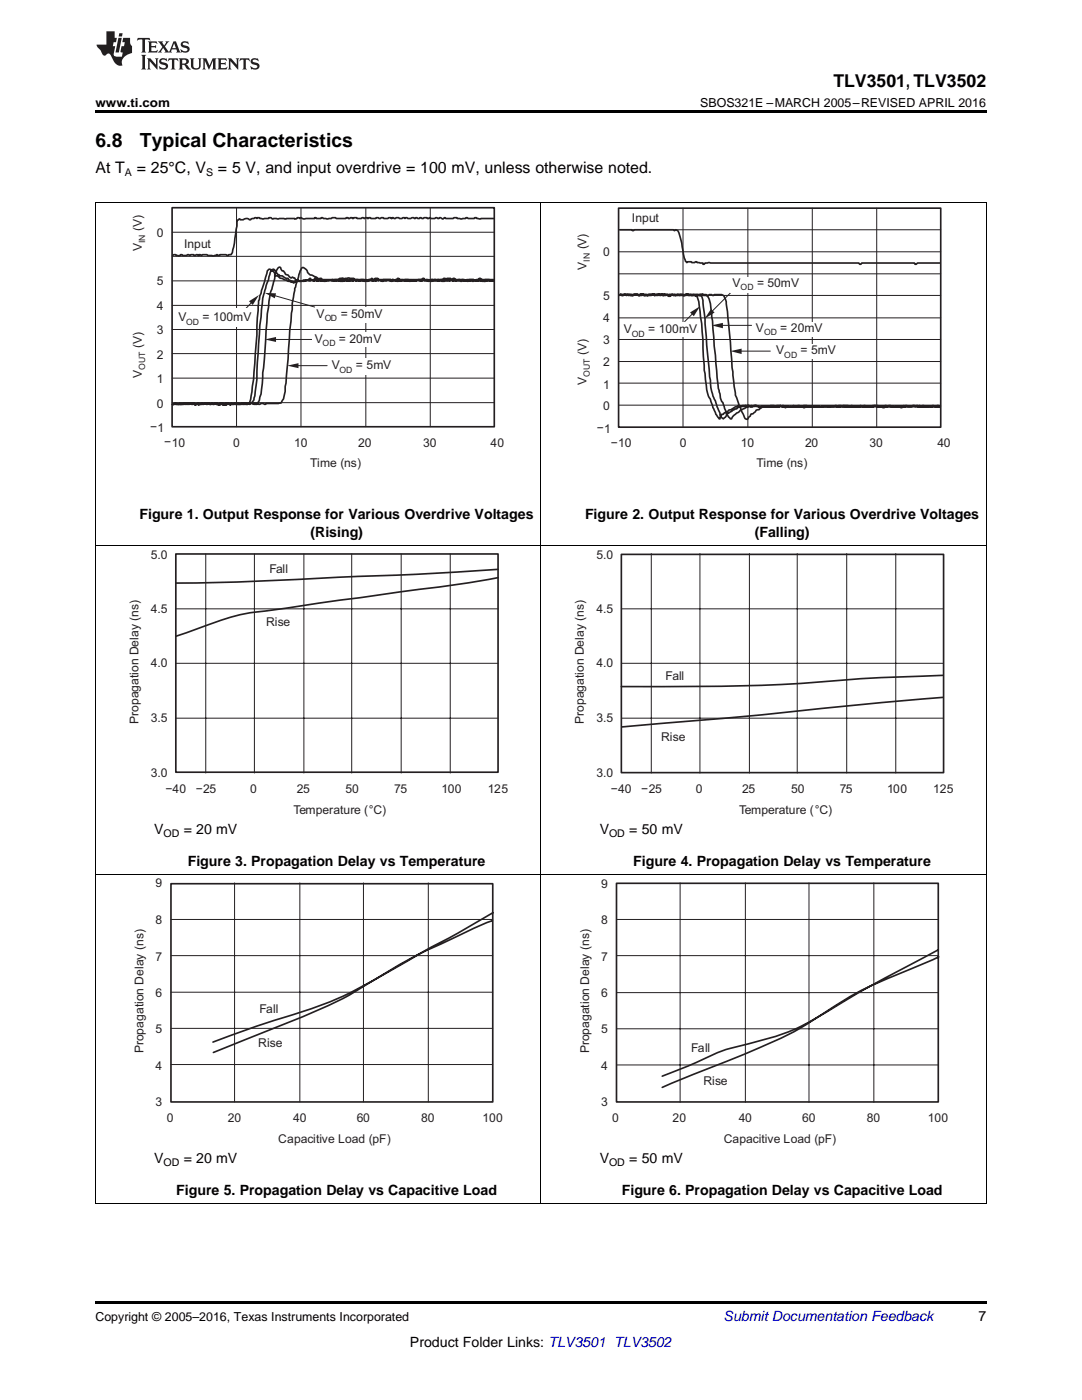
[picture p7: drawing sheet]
<svg xmlns="http://www.w3.org/2000/svg" width="216mm" height="279mm" viewBox="0 0 216 279" stroke-linecap="round" stroke-linejoin="round" font-family="sans-serif">
<path d="M19 259.7h177.8v.5h-177.8z" fill="#000"/>
<path d="M19.1 174.5v65.7M107.9 174.5v65.7M196.8 174.5v65.7M19 240.2h177.8" fill="none" stroke="#000" stroke-width=".2"/>
<path d="M46.5 206.2h5.3v3h-5.3z" fill-rule="evenodd" fill="#fff"/>
<g fill="none" stroke="#241f21" stroke-width=".2">
<path d="M41.1 110.6v43.7M50.8 110.6v43.7M60.6 110.6v43.7M70.2 110.6v43.7M80 110.6v43.7M89.8 110.6v43.7M35.1 121.5h64.3M35.1 132.4h64.3M35.1 143.3h64.3M46.8 176.2v43.7M59.8 176.2v43.7M72.5 176.2v43.7"/>
<path d="M85.5 176.2v43.7M135.7 176.2v43.8M148.7 176.2v43.8M161.4 176.2v43.8M174.4 176.2v43.8M34.1 198h64.2M34.1 183.5h64.2M34.1 190.7h64.2M123 183.5h64.2M123 190.7h64.2M123 198.1h64.2M34.1 205.2h64.2"/>
<path d="M34.1 212.5h64.2M123 205.3h64.2M123 212.5h64.2"/>
</g>
<path d="M35.1 110.6h64.3v43.5h-64.3zM99.4 115.3a383.2 383.2 0 0 1-22.3 3.2l-21 3a57.1 57.1 0 0 0-11.2 2l-9.8 3.5M99.4 113.6l-15.2 1-16.7 .6a602.2 602.2 0 0 1-32.4 1.2M34.1 176.4h64.2v43.5h-64.2zM123 176.3h64.2v43.6h-64.2zM98.2 183.7l-2.5 1.1-4.4 2a138.3 138.3 0 0 0-21.6 11.8 260.9 260.9 0 0 1-24.1 10.2l-3 1.2M98.3 182.2l-6.9 4a254.1 254.1 0 0 0-15.8 8.9 77 77 0 0 1-20.2 8.3l-5.9 2-7 2.6M187.2 189.6l-2.2 1.1a305.2 305.2 0 0 0-22.9 12.9 48.2 48.2 0 0 1-13.9 5 39.9 39.9 0 0 0-10 3.8l-6.1 2.4M187.3 191l-6.9 2.9a75.5 75.5 0 0 0-18.2 9.7 93.3 93.3 0 0 1-16.9 8.1l-13.2 5.3" fill="none" stroke="#241f21" stroke-width=".33"/>
<path d="M19.1 108.9v65.7M107.9 108.9v65.7M196.8 108.9v65.7M19 174.5h177.8" fill="none" stroke="#000" stroke-width=".2"/>
<g fill="#fff">
<path d="M134.7 144.7h5.6v3.2h-5.6z" fill-rule="evenodd"/>
<path d="M134.3 133.4h5.4v3h-5.4z" fill-rule="evenodd"/>
</g>
<path d="M34.3 41.5h64.3v43.7h-64.3zM53.7 53.7l.8 .4 .2 .3 .1 .5 .5 .2a1.1 1.1 0 0 0 1 .5 4.4 4.4 0 0 0 2.5 .7v-.2h1.9a1.56 1.56 0 0 1 1.8 0h.3v-.2h.2l.1 .2h1.5h.4l.3-.2h.7l.1 .2h.6v-.2h.2l.2 .2h.8h.9v-.2l.5 .2h1.2l.1-.2h.3l.1 .2 .4-.2 .4 .2 .2-.2h.4l.3 .2h1l.2-.2h.3v.2h.8l.1-.2h.3l.1 .2 .2-.2 .4 .2 .4-.2 .6 .2 .1-.2h.4l.5 .2 .5-.2 .5 .2 .2-.2 .4 .2h1.7l.1-.2 .4 .2h1.2l.1-.2h.6l.4 .2 .2-.2h.5v.2h.5h3.3l.6-.2h.4l.1 .2 .1-.2h.4l.1 .2 1-.2 .1 .2h.4h2.6h.9l.2-.2 .6 .2h2.3h-.8l-.1-.2-.7 .2h-2l-.2-.2h-.2l-.1 .2-.2-.2h-.3l-.1 .2-.1-.2h-.3v.2h-.7l-.3-.2h-1l-.2 .2-.6-.2-.3 .2-.1-.2h-.4v.2h-.4l-.6-.3-1.1 .1-.1 .2-.4-.2h-.8v.2l-.3-.2h-.2v.2h-.6l-.1-.2h-.3l-.2 .2-.1-.2-.9 .2-.5-.2-.1 .2h-.6v-.2h-.3l-.3 .2h-1.1l-.1-.2h-.6l-.6 .2h-.9l-.1-.2h-.3v.2l-.4-.2h-.9l-.4 .2-.8-.2h-.5l-.1 .2-.3-.2-.4 .2-.2-.2h-.6l-.1 .2h-.6l-.2-.2h-.2l-.1 .2h-1.4l-.1-.2h-.3l-.1 .2h-.2v-.2l-1.3 .2-.2-.2-.5 .2-1-.2-.6 .2-.3-.2h-.6l-.2 .2h-.3l-.1-.2h-.4l-.2 .2-.2-.2h-.3l-.1 .2-.2-.2h-.3v.2l-.4-.2h-.3l-.2 .2-.3-.2h-.3v.2h-.4l-.1-.2h-.9a1.16 1.16 0 0 1-1.3 .2l-.7 .4-.3-.4-.7-.3-.1-.2-.6-.1-.6-.4h-.5l-.1-.2-.3-.1-.3-.7-.5-.4-.5 .4-.2 .3-1.5 5.1-.6 5.4-.5 7.4a35.4 35.4 0 0 1-.7 7.6l-.3 .5-.4 .3a1.23 1.23 0 0 0-1.5 0l-.1-.2-.6 .2-.1-.2-.5-.1h-.2l-.3 .3-.4-.2h-.8l-.3 .4h-.1l-.3-.4-.4 .2-.2-.2h-.2l-.1 .2h-.3l-.1-.2h-.4l-.2 .2-.4-.2-.4 .2h-.3l-.1-.2h-.3l-.2 .2v-.2l-.5 .2-.1-.2h-.3l-.1 .2h-.3l-.1-.2h-.3l-.1 .2h-.3l-.1-.2-.4 .2h-.3l-.1-.2h-1.4l-.3 .2-.2-.3h-.3l-.1 .3-.5-.2-.9 .2h2.3l.1-.2h.4v.2h.6l.1-.2h.3l.1 .2 .4-.2 .3 .4 .4-.4 .3 .4 .1-.2h.8l.2-.2 .7 .2 .2-.3 .3 .3 .3-.2h.7l.9 .4 .2-.4h.4l.1 .2 .1-.2 .4 .2 .4-.2h1.4l.1 .2 1.4-.2 .1 .2h.9l.4-.3a59.2 59.2 0 0 0 1.1-9.7l.4-3.9a34 34 0 0 1 .5-7.8l1.5-4.9zM98.5 55.9l-2.5-.1-.1-.2h-.3a.91 .91 0 0 1-1.1 .2h-12l-.3 .3h-.3v-.2l-.4-.1-12 .1-.7-.1-.2-.2h-.3l-.1 .2-1.5 .1-2.4-.1-.2-.2h-.3l-.1 .2h-.6l-.1-.2h-.2v.2l-.6 .1-.2-.3h-.2a1.85 1.85 0 0 1-1.5 .5h-.5l-.2-.2-.6-.1-.2-.3-.4-.2-.3 .2-.6-.6-.4-.1-.5-.7-.4-.1-.2-.6-.3-.1-.5 .7-.4 .9v.6l-.2 .8a20.2 20.2 0 0 0-1 5l-.3 1.3-1 13.9-.2 2.1-.3 1.3-.5 .8a.44 .44 0 0 0-.7-.2l-.6-.1-.6 .3h-.2l-.1-.2h-.7l-.1 .2h-.4v-.2h-.5l-.1 .2-.2-.2h-.2l-.1 .2h-1.2l-.1-.2h-.4l-.4 .4h-.2l-.5-.4h-.6v.2l-.4-.2h-.7l-.2 .2-.4-.2h-4.5v.2l-.9-.2-.1 .2h-1l-.1-.2h-.3l-.4 .2M98.5 55.8l-7.3 .1-.5-.3h-.3l-.1 .2h-.3l-.1-.2h-.7l-.1 .2h-.2l-.1-.2h-.3l-.1 .2-3.5 .1-.3-.3h-.2l-.2 .2-3.8 .1-.7-.1-.2-.2h-.2l-.1 .2-1.1 .1-2.6-.1-.1-.2h-.6l-.1 .2h-.3l-.2-.2-.2 .2-.5 .1h-1.9l-.8-.1-.2-.2-1.2-.1-.6 .1v.2h-.4l-.1-.2h-.5l-.2 .2-2.4 .1a1.34 1.34 0 0 1-1.7-.3l-1.3-.7h-.2a1.54 1.54 0 0 1-.9-1.1l-.5-.4a.71 .71 0 0 0-.7 .7l-.3 1.2a22.9 22.9 0 0 0-1.3 6.5l-.5 4.1-.2 3.8a60 60 0 0 1-1 9.9l-.5 .8-3 .1-.1 .2-.4-.2-1 .2-.1-.2h-.2v.2h-.6a1.01 1.01 0 0 0-1.1-.2h-1.5l-.2 .2h-.5l-.1-.2-.3 .2-.2-.2h-.6l-.2 .4-.4-.4-.3-.1-.4 .3-.3-.2h-.8l-.4 .2v-.2a.51 .51 0 0 0-.8 .2h-.2l-.1-.2h-2.6v.2h-.8l-.2-.2-.8-.1-1.5 .1-.1 .2h-.3l-.1-.2h-1.1l-.4 .2M98.5 43.6l-2.9 .1-.5-.1v-.2h-.4l-.1 .2h-1.2l-.4-.2-.1 .2-.7 .1-1-.1v-.2h-.6l-.2 .2h-1.5l-.2-.2-.3 .3-.5-.3h-.2l-.1 .2-.4-.2-.4 .2h-.9v-.2l-.4 .2h-.2l-.1-.2h-.6l-.2 .2-.6-.2-.1 .2h-.3l-.4-.2-.1 .2a.68 .68 0 0 0-.9 0h-.6l-.2-.2-.4 .2-.1-.2h-.3l-.2 .2h-.5l-.2-.2h-.4l-.2 .2-.4-.2h-.3v.2l-.2-.2h-.4l-.2 .2h-.8l-.1-.2h-.4l-.2 .2-.4-.2h-.4l-.1 .2h-1l-.1-.2h-.3l-.1 .2-.3-.2h-.3l-.2 .2-.2-.2-.4 .2h-.8l-.1-.2h-.6l-.1 .2-.2-.2h-.4l-.1 .2h-.3l-.1-.2h-.3l-.1 .2h-1.9l-.2-.2h-.6a2.46 2.46 0 0 1-2.2 0l-.1 .2h-.9l-.1-.2h-.2v.2h-1.7a.72 .72 0 0 1-1-.2h-.2l-.1 .2-.2-.2h-.3l-.2 .3h-4.8l-.2-.3-1.8 .3-.5-.1v-.2h-.5v.2l-.5-.2-1 .5a.84 .84 0 0 0-1.3 0h-.6l-.2-.2-.3 .2-.6 4.6-.4 1.9-.3 .4h-.5l-.1 .2-.4-.2h-1.2l-.1 .2h-.3l-.3-.2-.1 .2-.5 .1-1.1-.1-.2-.2h-.9l-.2 .2-.2-.2h-.3v.2l-.3-.2-.4 .2h-.3v-.2h-.6l-.2 .2-.2-.2-.5 .2h-.8l-.1-.2h-.3l-.2 .3-1.1-.3-.3 .2M124 110.6h64.3v43.6h-64.3zM188.1 139.2l-16.1 1.4-23.5 2.4-24.4 2.1M188.1 134.8h-1.2a387.4 387.4 0 0 0-28.3 1.7 583.7 583.7 0 0 1-34.6 .5" fill="none" stroke="#241f21" stroke-width=".33"/>
<g fill="none" stroke="#241f21" stroke-width=".2">
<path d="M34.3 56.1h64.3M34.3 51.2h64.3M34.3 46.3h64.3M47.2 41.5v43.7M60.1 41.5v43.7M73 41.5v43.7M85.9 41.5v43.7M34.3 75.5h64.3M34.3 70.6h64.3M34.3 60.9h64.3M34.3 65.8h64.3M34.3 80.4h64.3"/>
<path d="M130 110.5v43.8M139.7 110.5v43.8M149.5 110.5v43.8M159.1 110.5v43.8M169 110.5v43.8M178.7 110.5v43.8M124 121.5h64.3M124 132.4h64.3M124 143.3h64.3"/>
</g>
<path d="M19.1 40.4v68.5M107.9 40.4v68.5M196.8 40.4v68.5M19 108.8h177.8" fill="none" stroke="#000" stroke-width=".2"/>
<path d="M49.7 60.1l2-1.2-1.3 2z" fill="#241f21"/>
<path d="M50.7 59.9l-1.8 1.9" fill="none" stroke="#241f21" stroke-width=".2"/>
<path d="M52.8 58.5h2.3l-.3 1z" fill="#241f21"/>
<path d="M54.1 58.8l8.7 2.5" fill="none" stroke="#241f21" stroke-width=".2"/>
<path d="M52.8 67.7l2.3-.4v.9z" fill="#241f21"/>
<path d="M54.3 67.7h7.9" fill="none" stroke="#241f21" stroke-width=".2"/>
<path d="M57.3 73l2.3-.5v1z" fill="#241f21"/>
<path d="M58.7 73h6.6" fill="none" stroke="#241f21" stroke-width=".2"/>
<g fill="#fff">
<path d="M35.3 61.5h15.1v3.8h-15.1z" fill-rule="evenodd"/>
<path d="M62.4 66.3h14.6v2.9h-14.6z" fill-rule="evenodd"/>
<path d="M62.9 61.4h14.6v3.1h-14.6z" fill-rule="evenodd"/>
<path d="M65.9 71.5h12.8v3.2h-12.8z" fill-rule="evenodd"/>
</g>
<g fill="none" stroke="#241f21" stroke-width=".2">
<path d="M123.4 59h64.3M123.4 54.6h64.3M123.4 50.3h64.3M123.4 45.9h64.3M136.3 41.5v43.8M149.2 41.5v43.8M162.1 41.5v43.8M174.9 41.5v43.8M123.4 76.5h64.3M123.4 67.8h64.3M123.4 72.1h64.3M123.4 63.4h64.3"/>
<path d="M123.4 80.9h64.3"/>
</g>
<path d="M123.4 41.5h64.3v43.8h-64.3zM123.7 58.8l.3 .2 .3-.2h1.5v.2h.4l.1-.2h.9l.1 .2h.4l.1-.2h.7l.1 .2h.3l.2-.2h1.5v.2l.2-.2 .4 .2 .3-.2h.6v.2h.4l.1-.2h.7l.1 .2h.6l.2-.2h.7l.4 .2 .2-.2h.4l.1 .2h.5l.5-.2v.2v-.2h.4l.2 .2 .4-.2 .3 .2 .3-.2 .3 .3h.1a6.5 6.5 0 0 1 .7 3l.6 5.7a51.6 51.6 0 0 0 .9 10.7l1.6 4.2 .7 .9h.2l.3-.9h.3l.2-.3a.97 .97 0 0 0 .9-.5l.6-.1 1.2-.9 .3 .2h1.1l.2-.2 .3 .3 .6-.1 .1-.2 .4 .2 .9-.2a1.44 1.44 0 0 0 1.3 .2l3 .1 .4-.3 .1 .2 2.3 .1 1.3-.3 .2 .2 1 .1h4.8l1.4-.3 .7 .3 .8-.3 .5 .3h.7l.4-.3 .1 .2 1.2 .1 .9-.1 .2-.2 .4 .2h1.2l.1-.2h.6l.2 .2 2.1 .1a.66 .66 0 0 1 1.1 0l4.1-.1 .1-.2 .8 .3h2l.8-.1 .2-.2h.2l.1 .2h1.2M123.7 58.8h1.9l.2 .2h.5l.1-.2h.8l.1 .2h.3l.1-.2a1.69 1.69 0 0 1 1.4 .2h.2l.1-.2h2.7l.2 .2 .8-.2 .3 .3h.3l.3-.3 .4 .2 .1-.2h.3l.1 .2 .1-.2 .5 .2 .2-.2 1 .2a.66 .66 0 0 1 1.1 0h.8l.2-.2 1 .2a1.58 1.58 0 0 1 .5 1.5l.6 6.7a92.3 92.3 0 0 0 1.1 10.9l1.7 4.3a.99 .99 0 0 0 .6 1.2l.4-.3 .5-.9 1.5-.8h.3a1.1 1.1 0 0 1 1-.5l.1-.2h1.1l.5 .2h.5a1.03 1.03 0 0 1 1.3 .1h3.9l.7-.3 .8 .3h1.1l.3-.3 .6 .3 1.3-.1 .1-.2 .9 .3 6.1-.1v-.2h.6l.1 .2 .4-.2h.8l.2 .2 2.7 .1h2.2l.2-.3 .4 .2v-.2l.5 .2h1l.4-.2 .2 .2 1.3 .1 1.8-.1 .2-.2 .3 .2 .1-.2h.3l.1 .2h1.6l.1-.2h.3l.2 .2 .3-.2v.2l1.2 .1 2.2-.1v-.2l.5 .2 .1-.2M123.7 59l.1-.2 .5 .2 .2-.2h.3l.1 .2 .3-.2h.9l.1 .2 .4-.2h1.6l.1 .2h1.7l.1-.2h.3l.2 .2v-.2l.4 .2 .2-.2 .4 .2 .5-.2h2.1l.2 .2h.5l.1-.2h1.1l.4 .2 .2-.2h1.1l.2 .2 .4-.2 .2 .2h.8l.4-.3 .5 .1 .1 .2h.6l.3 .4a23.2 23.2 0 0 1 1 6.3l.7 8.3a30.4 30.4 0 0 0 1 6.1l.2 .3 .8 2.2 .7 1h.3l.5-.8 1-.6 .2-.3 1.1-.5a1.24 1.24 0 0 1 1.3-.2l.4-.3 .4 .2 1.8 .1 3.4-.1 .6 .3 .3-.3 2.9 .1 .8-.1v-.2l1.2 .3h13.3a.89 .89 0 0 1 1 .2l.6-.3h2.4l.8 .3 .4-.3h1.5l.2-.2 .4 .2h1.5l.1-.2 1.6 .3 1.9-.1M123.7 58.8h.3l.1 .2 .4-.2h.7l.1 .2 .5-.2h1.5l.3 .2h.5l.1-.2h.3l.1 .2 .1-.2h.4l.1 .2 .2-.2 1-.1h.2v.3l.7-.3 .6 .1a1.24 1.24 0 0 1 1.2 .2l.5-.2h.9l.1 .2 .4-.2h.5v.2h.4l.1-.2h.5l.2 .2 .3-.2 .3 .2h.2l.1-.2h1.8l.1 .2h.3l.3-.3 .8 .1 .1 .2h.3l.2-.2h.5l.2 .2h.2l.1-.2h1.5a2.04 2.04 0 0 1 .9 1.8l.8 7.6 .4 5.2 .6 5.5 1.8 4.2a.54 .54 0 0 0 .7 .5l.5-.6 .1-.3 .4-.1 .7-.7 .6-.1 .7-.7h1.4l.1-.2h.8l.1 .2h.3v-.2h.9l.6 .3 2.5-.1 1.3 .1 .1 .2 .6-.3 10.5 .1 .2-.3 .4 .2 1.4 .1 14.2-.1M123.7 45.9h2.4l.1 .1 .4-.1h7.8l.2 .1 .3-.1 .3 .1a18.1 18.1 0 0 1 1.3 5.5l.5 .9 .3-.2h.6l.1 .2 1-.2 .1 .2 1.2 .1v.2h.2l.2-.2 .6-.1 30.1 .1 .1 .2h.3l.2-.2h10.5l.1 .2h.2l.3-.2h4.5" fill="none" stroke="#241f21" stroke-width=".33"/>
<path d="M141.8 61.7l.8 .7-2 1.2z" fill="#241f21"/>
<path d="M146.2 58l-4.6 4.6" fill="none" stroke="#241f21" stroke-width=".2"/>
<path d="M142 64.9l2.2-.5v1.1z" fill="#241f21"/>
<path d="M143.4 64.9h6.6" fill="none" stroke="#241f21" stroke-width=".2"/>
<path d="M145.7 70.1l2.3-.5v1.1z" fill="#241f21"/>
<path d="M147.2 70.1h6.5" fill="none" stroke="#241f21" stroke-width=".2"/>
<path d="M137.7 62.4l2-1.3-1.3 2z" fill="#241f21"/>
<path d="M138.7 62.1l-2.1 2.1" fill="none" stroke="#241f21" stroke-width=".2"/>
<g fill="#fff">
<path d="M123.8 64.3h15.5v2.9h-15.5z" fill-rule="evenodd"/>
<path d="M145.7 55.2h13.6v3.2h-13.6z" fill-rule="evenodd"/>
<path d="M151 64.2h14.9v3h-14.9z" fill-rule="evenodd"/>
<path d="M154.8 68.7h13.1v2.9h-13.1z" fill-rule="evenodd"/>
</g>
<path d="M19 40.4h177.8" fill="none" stroke="#000" stroke-width=".2"/>
<path d="M19 22h177.8v.5h-177.8z" fill="#000"/>
<g fill="#231f20">
<path d="M27.5 7.6l-.1 .5 .4-.2h.6v.1v2.1l-.2 .4h1l-.3-.4v-2.1l.1-.1h.5l.5 .2-.2-.5zM29.5 8.3l.2 .3v1.5l-.2 .4h1.8l.2-.6a1.04 1.04 0 0 1-1.3 .2v-.7h.6l.3 .2v-.6l-.3 .2h-.6v-.6l.8-.1 .4 .3-.2-.5zM31.5 8.3l.9 1.1-.9 1.1h.8l-.2-.2 .5-.7 .4 .7-.2 .2h1.5l-.1-.2 .1-.4h.9l.1 .4-.2 .2h1l-.3-.3-.7-1.9h-.5l-.9 2-.8-1 .9-1h-.8l.1 .3-.3 .5-.4-.6 .2-.2zM34.7 8.6l.4 1h-.7zM36.3 8.4a.63 .63 0 0 0-.2 .7 .63 .63 0 0 0 .6 .4l.6 .2 .1 .2a.75 .75 0 0 1-.7 .4 .75 .75 0 0 1-.6-.5l.1 .7 .1-.1a1.11 1.11 0 0 0 1.5-.6 1.13 1.13 0 0 0-1.2-.8l-.1-.4a1.04 1.04 0 0 1 1.2 .2l-.2-.5-.1 .1-.5-.2zM28.2 10.9l.2 .4v2.2l-.2 .4h1l-.3-.4v-2.2l.3-.4zM29.3 11.6l.3 .4v1.5l-.3 .4h.8l-.2-.4v-1.3l1.5 1.7v-1.9l.2-.4h-.7l.2 .4v.9l-1.1-1.3zM32 11.8a.62 .62 0 0 0-.2 .7 .62 .62 0 0 0 .6 .4l.6 .1 .1 .3a.76 .76 0 0 1-.7 .3 .76 .76 0 0 1-.6-.4l.1 .7 .1-.1a1.11 1.11 0 0 0 1.5-.6 1.13 1.13 0 0 0-1.2-.8l-.1-.4a1.04 1.04 0 0 1 1.2 .2l-.2-.6-.1 .1-.5-.1zM33.7 11.6l-.2 .6a.61 .61 0 0 1 .8-.3v1.6l-.2 .4h.9l-.2-.4v-1.6a.63 .63 0 0 1 .8 .3l-.2-.6zM35.6 11.6l.3 .4v1.5l-.3 .4h1l-.2-.2v-.8l.5 .2a.76 .76 0 0 0 1.2 .7l-1-1a.58 .58 0 0 0 .6-.5 .58 .58 0 0 0-.5-.6zM36.4 11.9h.1a.45 .45 0 0 1 .5 .1 .45 .45 0 0 1 .1 .5l-.7 .2zM37.9 11.6l.2 .2a2.17 2.17 0 0 0 .3 1.9 .99 .99 0 0 0 1.6-.6v-1.1l.2-.4h-.7l.2 .2a1.92 1.92 0 0 1-.2 1.8 .6 .6 0 0 1-.9-.5v-1.1l.2-.4zM40.4 11.6l.2 .4v1.5l-.2 .4h.7l-.2-.4v-1.4l.8 1.8 .8-1.8v1.4l-.2 .4h.9l-.2-.4v-1.5l.2-.4h-.8l-.6 1.5-.6-1.5zM43.4 11.6l.2 .4v1.5l-.2 .4h1.8l.2-.6a1.04 1.04 0 0 1-1.3 .1v-.6h.5l.4 .2v-.6l-.4 .2h-.5v-.7h.8l.3 .3-.1-.6zM45.5 11.6l.2 .4v1.5l-.2 .4h.7l-.2-.4v-1.3l1.5 1.7v-1.9l.2-.4h-.7l.2 .4v.9l-1.1-1.3zM47.9 11.6l-.1 .6a.61 .61 0 0 1 .8-.3v1.6l-.3 .4h1l-.3-.4 .1-1.6a.63 .63 0 0 1 .7 .3l-.1-.6zM50.2 11.8a.62 .62 0 0 0-.2 .7 .62 .62 0 0 0 .6 .4l.6 .1 .2 .3a.76 .76 0 0 1-.8 .3 .76 .76 0 0 1-.6-.4l.1 .7 .2-.1a1.11 1.11 0 0 0 1.5-.6 1.13 1.13 0 0 0-1.3-.8l-.1-.4a1.04 1.04 0 0 1 1.2 .2l-.1-.6-.2 .1-.5-.1z"/>
<path d="M21.2 6.3v2.6h-1.9l.1 .4 .7 .9a.91 .91 0 0 0 1 .8 .56 .56 0 0 1 .5-.3 .56 .56 0 0 1 .5 .3l.4 .8a1.53 1.53 0 0 0 1.9 1.2 1.54 1.54 0 0 1 1-2.1l.9-.3v-1.4a1.52 1.52 0 0 1-.3-1.6h-1.4l-.2 .8h.5l-.2 .8h-.4l-.2 1v.2l.4 .1-.2 .8a1.93 1.93 0 0 1-1.6-.3l.3-1.8h-.5l.2-.8h.4l.2-.8h-.4v-1.3zM23.6 7.6l-.6 2.9h.7l.6-2.9zM23.8 6.6l-.1 .7h.6l.2-.7z"/>
</g>
<g font-size="3.9">
<text x="19" y="29.3">6.8</text>
<text x="27.9" y="29.3">Typical Characteristics</text>
</g>
<text font-size="3.5" x="166.3" y="17.3">TLV3501, TLV3502</text>
<g font-size="3.2">
<text x="19" y="34.4">At T</text>
<text x="27.3" y="34.4">= 25°C, V</text>
<text x="43.5" y="34.4">= 5 V, and input overdrive = 100 mV, unless otherwise noted.</text>
</g>
<g font-size="2.8">
<text x="27.8" y="103.6">Figure 1. Output Response for Various Overdrive Voltages</text>
<text x="61.9" y="107.1">(Rising)</text>
<text x="116.7" y="103.6">Figure 2. Output Response for Various Overdrive Voltages</text>
<text x="150.6" y="107.1">(Falling)</text>
<text x="30.8" y="166.4">V</text>
<text x="36.7" y="166.4">= 20 mV</text>
<text x="119.7" y="166.4">V</text>
<text x="125.6" y="166.4">= 50 mV</text>
<text x="37.5" y="172.8">Figure 3. Propagation Delay vs Temperature</text>
<text x="126.4" y="172.8">Figure 4. Propagation Delay vs Temperature</text>
<text x="30.8" y="232.1">V</text>
<text x="36.7" y="232.1">= 20 mV</text>
<text x="119.7" y="232.1">V</text>
<text x="125.6" y="232.1">= 50 mV</text>
<text x="35.2" y="238.4">Figure 5. Propagation Delay vs Capacitive Load</text>
<text x="124.1" y="238.4">Figure 6. Propagation Delay vs Capacitive Load</text>
<text x="195.3" y="263.6">7</text>
<text x="81.8" y="268.9">Product Folder Links: TLV3501 TLV3502</text>
</g>
<text font-size="2.8" fill="#0000c8" x="144.4" y="263.6">Submit Documentation Feedback</text>
<g font-size="2.5">
<text x="19" y="21.4">www.ti.com</text>
<text x="139.7" y="21.4">SBOS321E –MARCH 2005–REVISED APRIL 2016</text>
<text x="19" y="263.6">Copyright © 2005–2016, Texas Instruments Incorporated</text>
</g>
<g font-size="2.4" fill="#241f21">
<text x="28.3" y="46.1" transform="rotate(-90 28.3 46.1)">(V)</text>
<text x="31.3" y="47.3">0</text>
<text x="126.1" y="44.3">Input</text>
<text x="28.3" y="50.2" transform="rotate(-90 28.3 50.2)">V</text>
<text x="36.7" y="49.4">Input</text>
<text x="117" y="53.8" transform="rotate(-90 117 53.8)">V</text>
<text x="117" y="49.8" transform="rotate(-90 117 49.8)">(V)</text>
<text x="120.4" y="51.2">0</text>
<text x="31.3" y="57">5</text>
<text x="120.4" y="60">5</text>
<text x="146.2" y="57.3">V</text>
<text x="151.1" y="57.3">= 50mV</text>
<text x="31.3" y="61.9">4</text>
<text x="35.6" y="64.1">V</text>
<text x="40.4" y="64.1">= 100mV</text>
<text x="63.1" y="63.4">V</text>
<text x="68" y="63.4">= 50mV</text>
<text x="120.4" y="64.4">4</text>
<text x="28.3" y="69.5" transform="rotate(-90 28.3 69.5)">(V)</text>
<text x="31.3" y="66.8">3</text>
<text x="31.3" y="71.6">2</text>
<text x="62.8" y="68.4">V</text>
<text x="67.6" y="68.4">= 20mV</text>
<text x="117" y="70.9" transform="rotate(-90 117 70.9)">(V)</text>
<text x="120.4" y="68.7">3</text>
<text x="124.5" y="66.4">V</text>
<text x="129.3" y="66.4">= 100mV</text>
<text x="150.8" y="66.2">V</text>
<text x="154.9" y="70.7">V</text>
<text x="155.7" y="66.2">= 20mV</text>
<text x="159.8" y="70.7">= 5mV</text>
<text x="28.3" y="75.5" transform="rotate(-90 28.3 75.5)">V</text>
<text x="31.3" y="76.5">1</text>
<text x="66.2" y="73.7">V</text>
<text x="71" y="73.7">= 5mV</text>
<text x="117" y="76.9" transform="rotate(-90 117 76.9)">V</text>
<text x="120.4" y="73.1">2</text>
<text x="120.4" y="77.5">1</text>
<text x="31.3" y="81.4">0</text>
<text x="120.4" y="81.9">0</text>
<text x="29.9" y="86.1">−1</text>
<text x="32.8" y="89.1">−10</text>
<text x="46.5" y="89.2">0</text>
<text x="58.7" y="89.2">10</text>
<text x="71.5" y="89.2">20</text>
<text x="84.4" y="89.2">30</text>
<text x="97.9" y="89.2">40</text>
<text x="119.1" y="86.2">−1</text>
<text x="121.9" y="89.2">−10</text>
<text x="135.6" y="89.2">0</text>
<text x="147.8" y="89.2">10</text>
<text x="160.7" y="89.2">20</text>
<text x="173.5" y="89.2">30</text>
<text x="187" y="89.2">40</text>
<text x="61.9" y="93.3">Time (ns)</text>
<text x="151" y="93.3">Time (ns)</text>
<text x="30.1" y="111.5">5.0</text>
<text x="119" y="111.5">5.0</text>
<text x="53.7" y="114.4">Fall</text>
<text x="30.1" y="122.3">4.5</text>
<text x="53.1" y="124.9">Rise</text>
<text x="119" y="122.3">4.5</text>
<text x="30.1" y="133.2">4.0</text>
<text x="119" y="133.2">4.0</text>
<text x="132.8" y="135.8">Fall</text>
<text x="27.6" y="144.5" transform="rotate(-90 27.6 144.5)">Propagation Delay (ns)</text>
<text x="30.1" y="144.1">3.5</text>
<text x="116.5" y="144.5" transform="rotate(-90 116.5 144.5)">Propagation Delay (ns)</text>
<text x="119" y="144.1">3.5</text>
<text x="131.9" y="147.8">Rise</text>
<text x="30.1" y="155">3.0</text>
<text x="119" y="155">3.0</text>
<text x="33" y="158.2">−40</text>
<text x="39.1" y="158.2">−25</text>
<text x="49.9" y="158.3">0</text>
<text x="59.2" y="158.3">25</text>
<text x="68.9" y="158.3">50</text>
<text x="78.6" y="158.3">75</text>
<text x="88.1" y="158.3">100</text>
<text x="97.3" y="158.3">125</text>
<text x="121.9" y="158.2">−40</text>
<text x="128" y="158.2">−25</text>
<text x="138.8" y="158.3">0</text>
<text x="148.1" y="158.3">25</text>
<text x="157.8" y="158.3">50</text>
<text x="167.5" y="158.3">75</text>
<text x="177" y="158.3">100</text>
<text x="186.2" y="158.3">125</text>
<text x="58.6" y="162.4">Temperature (°C)</text>
<text x="147.5" y="162.4">Temperature (°C)</text>
<text x="31" y="177.1">9</text>
<text x="119.9" y="177.2">9</text>
<text x="31" y="184.4">8</text>
<text x="119.9" y="184.4">8</text>
<text x="31" y="191.7">7</text>
<text x="119.9" y="191.7">7</text>
<text x="31" y="198.9">6</text>
<text x="51.8" y="202.2">Fall</text>
<text x="119.9" y="198.9">6</text>
<text x="31" y="206.2">5</text>
<text x="51.5" y="209">Rise</text>
<text x="119.9" y="206.2">5</text>
<text x="137.9" y="209.9">Fall</text>
<text x="28.6" y="210.2" transform="rotate(-90 28.6 210.2)">Propagation Delay (ns)</text>
<text x="31" y="213.4">4</text>
<text x="117.5" y="210.2" transform="rotate(-90 117.5 210.2)">Propagation Delay (ns)</text>
<text x="119.9" y="213.5">4</text>
<text x="31" y="220.7">3</text>
<text x="119.9" y="220.7">3</text>
<text x="140.4" y="216.5">Rise</text>
<text x="33.3" y="223.9">0</text>
<text x="45.5" y="223.9">20</text>
<text x="58.5" y="223.9">40</text>
<text x="71.2" y="223.9">60</text>
<text x="84.1" y="223.9">80</text>
<text x="96.2" y="223.9">100</text>
<text x="122.2" y="224">0</text>
<text x="134.2" y="224">20</text>
<text x="147.4" y="224">40</text>
<text x="160.1" y="224">60</text>
<text x="173" y="224">80</text>
<text x="185.1" y="224">100</text>
<text x="55.5" y="228.1">Capacitive Load (pF)</text>
<text x="144.4" y="228.1">Capacitive Load (pF)</text>
</g>
<g font-size="2.1">
<text x="24.9" y="35.1">A</text>
<text x="41.1" y="35.1">S</text>
<text x="32.6" y="167">OD</text>
<text x="121.5" y="167">OD</text>
<text x="32.6" y="232.7">OD</text>
<text x="121.5" y="232.7">OD</text>
</g>
<g font-size="1.7" fill="#241f21">
<text x="28.9" y="48.6" transform="rotate(-90 28.9 48.6)">IN</text>
<text x="117.7" y="52.2" transform="rotate(-90 117.7 52.2)">IN</text>
<text x="147.7" y="58">OD</text>
<text x="37.2" y="64.8">OD</text>
<text x="64.8" y="64.1">OD</text>
<text x="64.4" y="69.1">OD</text>
<text x="126.1" y="67.2">OD</text>
<text x="152.5" y="66.9">OD</text>
<text x="156.4" y="71.4">OD</text>
<text x="28.9" y="73.8" transform="rotate(-90 28.9 73.8)">OUT</text>
<text x="67.8" y="74.4">OD</text>
<text x="117.7" y="75.2" transform="rotate(-90 117.7 75.2)">OUT</text>
</g>
</svg>
